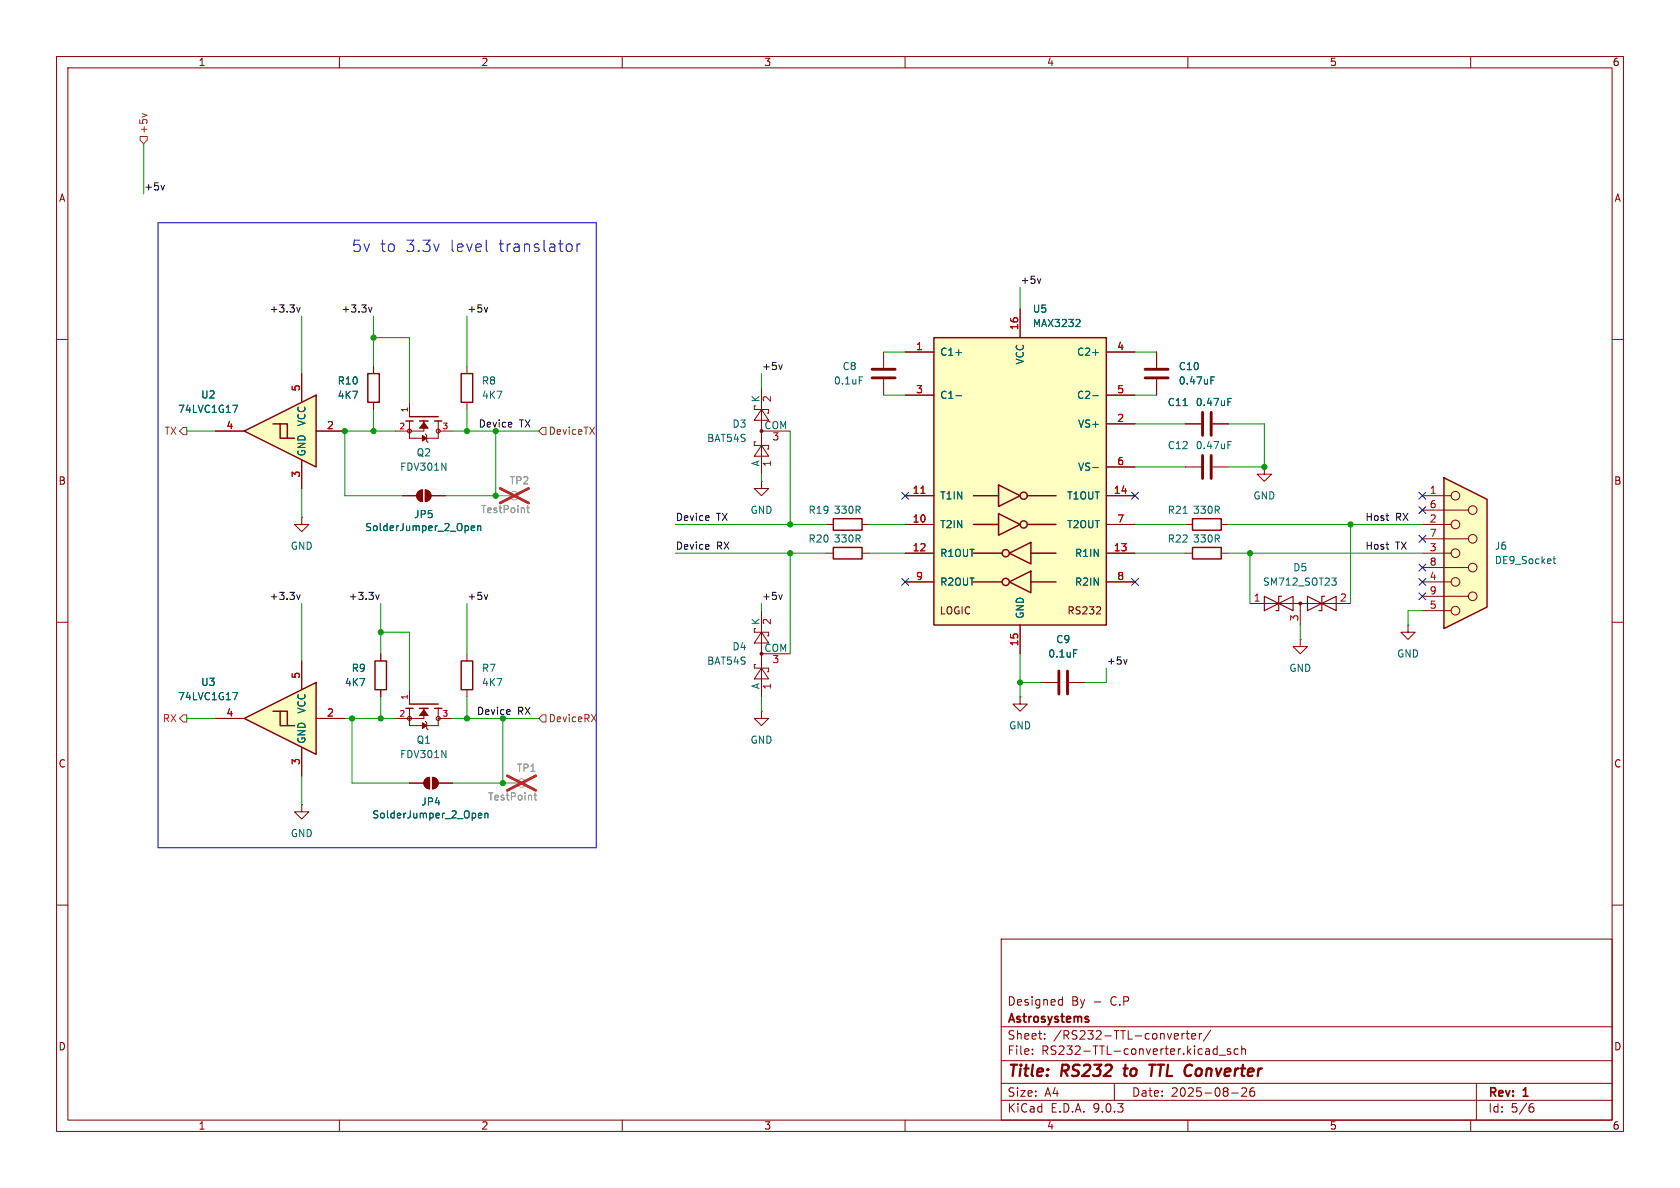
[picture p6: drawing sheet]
<svg xmlns="http://www.w3.org/2000/svg" width="297mm" height="210mm" viewBox="0 0 297 210" stroke-linecap="round" stroke-linejoin="round" font-family="sans-serif">
<g fill="none" stroke="#840000" stroke-width=".18">
<path d="M10 10h277v190h-277zM12 12h273v186h-273zM60 10v2M110 10v2M160 10v2M210 10v2M260 10v2M10 60h2M285 60h2M71.1 87.6h2.6M74 86.9l.7-.3v2a1.02 1.02 0 0 1-1-.6 1.02 1.02 0 0 1 .3-1.1zM75.2 86.6a1.02 1.02 0 0 1 1 1 1.02 1.02 0 0 1-1 1z"/>
<path d="M76.2 87.6h2.5M134.6 85.1v1.3h1.3l-1.3 1.2-1.3-1.2h1.3M134.6 85.1h.1M146 97.8h1.3M152.4 97.8h1.3M209.5 82.6h2.8M214.4 82.6h2.8M10 110h2M285 110h2M72.4 138.4h2.5M75.2 137.7l.7-.3v2a1.02 1.02 0 0 1-.9-.6 1.02 1.02 0 0 1 .2-1.1zM76.5 137.4a1.02 1.02 0 0 1 1 1 1.02 1.02 0 0 1-1 1z"/>
<path d="M77.5 138.4h2.5M53.3 142.2v1.3h-1.2l1.2 1.3 1.3-1.3h-1.3M53.3 142.2h.1M10 160h2M177 166h108v32h-108zM187.4 176.7l.4 .1M187.8 176.2v1.5M187.8 177.6l-.4 .1M285 160h2M60 198v2M110 198v2M160 198v2"/>
<path d="M177 194.5h108M177 191.5h108M177 187.5h108M177 181.5h108M182.5 186.3v.1M182.5 185.5v.1M184.7 183.6v.1M184.7 182.8v.1M197 191.5v3M209 182.7v1M209.4 182.7l-.3 .1-.1 .2M209.7 182.7h.5"/>
<path d="M209.9 182.2v1.3l.3 .2M210 198v2M210.7 183.2l.7-.1-.1-.3-.4-.1-.2 .2v.7h.6M212 182.7v1M212.5 182.7l-.3 .1-.2 .2M214 182.1l-1.3 2M214.7 185.4l.5 .1M215.2 184.9v1.5M215.2 186.3l-.5 .1M215.5 186.5h1.2M217.5 185.5l-.3-.1-.2 .2v.2l.5 .2v.3h-.5M217.7 193.2h1.2"/>
<path d="M218.9 185.5l-.4-.1-.3 .3v.4l.1 .2h.6M219.5 192.4l.6-.1 .2 .1 .1 .3-.9 1.1h.9M219.5 185.5l.2-.1 .4 .1 .1 .9M219.5 184.9v1.5M221.7 192.3a.59 .59 0 0 0-.7 .6v.6l.1 .2 .4 .1 .2-.1 .1-.5-.1-.3h-.5l-.2 .3M260 198v2M261 191.5v6.5M270.6 195.7h.4l.2 .3-.1 .5-.5 .1M271 195.1l-.4 .1"/>
</g>
<path d="M198.6 188.9h.8M199 188.2l-.2 1.7 .2 .3M203.2 188.2h1.1M203.7 188.2l-.2 2" fill="none" stroke="#840000" stroke-width=".4"/>
<path d="M192.4 180.3v.3" fill="none" stroke="#840000" stroke-width=".3"/>
<path d="M147.3 96.8h5.1v2h-5.1z" fill="none" stroke="#840000" stroke-width=".25"/>
<g fill="#840000" stroke="#840000" stroke-width=".18">
<path d="M75.2 86.6a1.02 1.02 0 0 1 1 1 1.02 1.02 0 0 1-1 1z"/>
<path d="M74 86.9l.7-.3v2a1.02 1.02 0 0 1-1-.6 1.02 1.02 0 0 1 .3-1.1z"/>
<path d="M76.5 137.4a1.02 1.02 0 0 1 1 1 1.02 1.02 0 0 1-1 1z"/>
<path d="M75.2 137.7l.7-.3v2a1.02 1.02 0 0 1-.9-.6 1.02 1.02 0 0 1 .2-1.1z"/>
</g>
<path d="M217.1 78.7h.4M217.1 78h.6M83.3 93.4l.6-.1v-.3h-.4l-.2 .1 .1 .6h.5M84.5 93.1l.1-.1h.3l.1 .8M84.5 93v.8M84.6 144.2l.6-.1-.1-.3h-.3l-.2 .1v.6h.5M85.7 143.9l.2-.1h.3l.1 .8M85.7 143.8v.8" fill="none" stroke="#006464" stroke-width=".18"/>
<g fill="none" stroke="#a1a1a1" stroke-width=".18">
<path d="M88.9 138.4h2.5"/>
<circle cx="92.2" cy="138.4" r=".76"/>
</g>
<path d="M94.4 140.6h.5M94.6 140.2v1l.3 .2" fill="none" stroke="#989898" stroke-width=".18"/>
<path d="M89.7 137.1l5 2.6M94.7 137.1l-5 2.6" fill="none" stroke="#e12e31" stroke-width=".46"/>
<path d="M212.6 80.5v4.1M214.1 80.5v4.1" fill="none" stroke="#840000" stroke-width=".51"/>
<path d="M165.1 59.7h30.5v50.8h-30.5z" fill="#ffffc2"/>
<g fill="none" stroke="#840000" stroke-width=".25">
<path d="M165.1 59.7h30.5v50.8h-30.5zM81.5 66h2.1v5.1h-2.1zM172.1 87.6h4.4M172.1 92.7h4.4M172.1 97.8h5.1M176.5 85.7l3.8 1.9-3.8 1.9zM176.5 90.8l3.8 1.9-3.8 1.9zM178.4 97.8l3.8-1.9v3.8zM181.6 87.6h5.1M181.6 92.7h5.1M182.2 97.8h4.5M172.1 102.9h5.1"/>
<path d="M178.4 102.9l3.8-1.9v3.8zM182.2 102.9h4.5M71.8 125.2h1.2M72.4 124.5h5.1M74.2 125.2h1.5M76.8 125.2h1.3"/>
<circle cx="177.8" cy="97.8" r=".63"/>
<circle cx="181" cy="92.7" r=".63"/>
<circle cx="181" cy="87.6" r=".63"/>
<circle cx="177.8" cy="102.9" r=".63"/>
</g>
<g fill="none" stroke="#840000" stroke-width=".18">
<path d="M180.3 54.6v5.1M82.5 64.8v1.2M82.5 71.1v1.3M160 62.2h5.1M160 69.9h5.1M195.6 62.2h5.1M195.6 69.9h5.1M195.6 74.9h5.1M160 87.6h5.1M160 92.7h5.1M160 97.8h5.1M195.6 87.6h5.1"/>
<path d="M195.6 92.7h5.1M195.6 97.8h5.1M195.6 82.6h5.1M160 102.9h5.1M180.3 110.5v5.1M193.8 108.5h.8M194.5 107.4v.4M195.6 102.9h5.1M72.4 125.2v3.1h5.1v-3.1M72.4 121.9v2.6M74.9 125.2v1.8h-5.1M75.2 127.5l.2 .3v1l.3 .2"/>
<path d="M77.5 127h2.5M184.1 120.7h2.8M189 120.7h2.8"/>
<circle cx="72.4" cy="127" r=".36"/>
<circle cx="77.5" cy="127" r=".36"/>
</g>
<path d="M190.7 56.5l.2 .2v.3l-.7 .7h.7M169 62.3h1M169 69.9h1M193.2 62.3h1M193.2 69.9h1M193.2 82.6h1M189.8 114.9h.6" fill="none" stroke="#006464" stroke-width=".18"/>
<path d="M162.8 87.2h.7" fill="none" stroke="#a90000" stroke-width=".18"/>
<path d="M187.2 118.6v4.1M188.7 118.6v4.1" fill="none" stroke="#840000" stroke-width=".51"/>
<g fill="#840000" stroke="#840000" stroke-width=".18">
<path d="M74.9 125.5l.8 1h-1.5z"/>
<path d="M74.7 127.8l.7 .5-.7 .5z"/>
</g>
<g fill="#ffffc2">
<path d="M43.2 127l12.7-6.3v12.7z"/>
<path d="M49.5 125.7l2.6 2.6h-1.3v-2.6z"/>
<path d="M48.3 125.7l2.5 2.6h-1.3v-2.6z"/>
</g>
<path d="M71.8 74.4h1.2M72.4 73.7h5.1M74.2 74.4h1.5M76.8 74.4h1.3M147.3 91.7h5.1v2h-5.1zM210.8 91.7h5.1v2h-5.1zM210.8 96.8h5.1v2h-5.1zM43.2 127l12.7-6.3v12.7zM48.3 125.7h1.2v2.6h1.3M49.5 125.7h1.3v2.6h1.3" fill="none" stroke="#840000" stroke-width=".25"/>
<g fill="none" stroke="#840000" stroke-width=".18">
<path d="M72.4 74.4v3.1h5.1v-3.1M72.4 71.1v2.6M74.9 74.4v1.8h-5.1M75.2 76.7l.2 .3v1l.3 .2M77.5 76.2h2.5M133.6 78.1h-.3v.6h2.6v.7h-.3M133.6 71.8h-.3v.6h2.6v.6h-.3M134.6 78.7l1.3 1.9h-2.6zM134.6 72.4l1.3 1.9h-2.6zM134.6 68.6v15.2M134.6 76.2h5.1M156.2 62.2v2.8"/>
<path d="M156.2 67.1v2.8M53.3 91.4v1.3h-1.2l1.2 1.3 1.3-1.3h-1.3M53.3 91.4h.1M146 92.7h1.3M152.4 92.7h1.3M209.5 92.7h1.3M209.5 97.8h1.3M215.9 92.7h1.3M215.9 97.8h1.3M223.5 82.6v1.2h1.3l-1.3 1.3-1.3-1.3h1.3M223.5 82.6h.1M53.3 116.8v5.1"/>
<path d="M248.9 110.5v1.3h1.3l-1.3 1.2-1.3-1.2h1.3M248.9 110.5h.1M38.1 127h5.1M53.3 132.1v5.1M55.9 127h5.1M180.3 123.2v1.3h1.3l-1.3 1.2-1.2-1.2h1.2M180.3 123.2h.1"/>
<circle cx="72.4" cy="76.2" r=".36"/>
<circle cx="77.5" cy="76.2" r=".36"/>
</g>
<path d="M151.9 66.6h.6M209.2 90.7h.7M41.2 122.4h.8l-.5 1.3" fill="none" stroke="#006464" stroke-width=".18"/>
<path d="M154.2 65.3h4M154.2 66.8h4" fill="none" stroke="#840000" stroke-width=".51"/>
<g fill="#840000" stroke="#840000" stroke-width=".18">
<path d="M74.9 74.7l.8 1h-1.5z"/>
<path d="M74.7 77l.7 .5-.7 .5z"/>
<circle cx="134.6" cy="76.2" r=".25"/>
</g>
<g fill="none" stroke="#a1a1a1" stroke-width=".18">
<path d="M87.6 87.6h2.6"/>
<circle cx="90.9" cy="87.6" r=".76"/>
</g>
<path d="M93.1 89.8h.5M93.3 89.4v1l.3 .2" fill="none" stroke="#989898" stroke-width=".18"/>
<path d="M88.4 86.3l5 2.6M93.4 86.3l-5 2.6" fill="none" stroke="#e12e31" stroke-width=".46"/>
<g fill="#ffffc2">
<path d="M43.2 76.2l12.7-6.3v12.7z"/>
<path d="M49.5 74.9h1.3v2.6h1.3z"/>
<path d="M48.3 74.9l2.5 2.6h-1.3v-2.6z"/>
</g>
<path d="M43.2 76.2l12.7-6.3v12.7zM48.3 74.9h1.2v2.6h1.3M49.5 74.9h1.3v2.6h1.3M65 66h2.1v5.1h-2.1z" fill="none" stroke="#840000" stroke-width=".25"/>
<path d="M38.1 76.2h5.1M53.3 66v5.1M55.9 76.2h5.1M66 64.8v1.2M66 71.1v1.3M53.3 81.3v5.1M221 106.7h17.8M229.9 113v1.3h1.2l-1.2 1.3-1.3-1.3h1.3M229.9 113h.1M229.9 106.7v3.8M134.6 125.7v1.3h1.3l-1.3 1.3-1.3-1.3h1.3M134.6 125.7h.1" fill="none" stroke="#840000" stroke-width=".18"/>
<path d="M41.2 71.6h.8l-.5 1.3M235.4 102.2h.8l-.4 .5 .4 .1v.4l-.2 .2h-.4" fill="none" stroke="#006464" stroke-width=".18"/>
<path d="M223.5 105.4v2.6l5.1-2.6v2.6zM226.6 105.4h-.5v2.6h-.5M231.1 105.4l5.1 2.6v-2.6l-5.1 2.6zM234.2 105.4h-.5v2.6h-.5" fill="none" stroke="#840000" stroke-width=".2"/>
<circle cx="229.9" cy="106.7" r=".25" fill="#840000" stroke="#840000" stroke-width=".18"/>
<path d="M255.3 84.5l7.6 3.8v19l-7.6 3.8z" fill="#ffffc2"/>
<path d="M255.3 84.5l7.6 3.8v19l-7.6 3.8zM66.3 116.8h2v5.1h-2zM81.5 116.8h2.1v5.1h-2.1z" fill="none" stroke="#840000" stroke-width=".25"/>
<g fill="none" stroke="#840000" stroke-width=".18">
<path d="M180.3 54.6v5.1M38.1 76.2h5.1M53.3 66v5.1M55.9 76.2h5.1M66 64.8v1.2M66 71.1v1.3M160 62.2h5.1M160 69.9h5.1M195.6 74.9h5.1M195.6 62.2h5.1M195.6 69.9h5.1M204.5 62.2v2.8"/>
<path d="M204.5 67.1v2.8M209.5 74.9h2.8M214.4 74.9h2.8M53.3 81.3v5.1M71.1 87.6h2.6M76.2 87.6h2.5M160 87.6h5.1M160 92.7h5.1M160 97.8h5.1M195.6 87.6h5.1M195.6 92.7h5.1M195.6 97.8h5.1"/>
<path d="M195.6 82.6h5.1M251.5 87.6h5M251.5 90.2h8.1M251.5 92.7h5M251.5 95.3h8.1M251.5 97.8h5M53.3 116.8v5.1M67.3 115.6v1.2M82.5 115.6v1.2M133.6 117.5h-.3v.6h2.6v.6h-.3M133.6 111.1h-.3v.7h2.6v.6h-.3M134.6 118.1l1.3 1.9h-2.6z"/>
<path d="M134.6 111.8l1.3 1.9h-2.6zM134.6 108v15.2M134.6 115.6h5.1M160 102.9h5.1M180.3 110.5v5.1M195.6 102.9h5.1M251.5 100.3h8.1M251.5 102.9h5M251.5 105.4h8.1M251.5 108h5M38.1 127h5.1M53.3 132.1v5.1"/>
<path d="M55.9 127h5.1M67.3 121.9v1.3M72.4 138.4h2.5M77.5 138.4h2.5M82.5 121.9v1.3M184.1 120.7h2.8M189 120.7h2.8"/>
<circle cx="257.3" cy="92.7" r=".76"/>
<circle cx="257.3" cy="97.8" r=".76"/>
<circle cx="257.3" cy="87.6" r=".76"/>
<circle cx="260.4" cy="95.2" r=".76"/>
<circle cx="260.4" cy="90.2" r=".76"/>
<circle cx="257.3" cy="107.9" r=".76"/>
<circle cx="257.3" cy="102.9" r=".76"/>
<circle cx="260.4" cy="105.4" r=".76"/>
<circle cx="260.4" cy="100.3" r=".76"/>
</g>
<g fill="none" stroke="#006464" stroke-width=".18">
<path d="M190.7 56.5l.2 .2v.3l-.7 .7h.7M41.2 71.6h.8l-.5 1.3M169 62.3h1M169 69.9h1M193.2 62.3h1M193.2 69.9h1M209.2 71.7h.7M214.1 67.2h.4M214.1 66.6h.6M217.1 71h.4M217.1 70.4h.6M83.3 93.4l.6-.1v-.3h-.4l-.2 .1 .1 .6h.5"/>
<path d="M84.5 93.1l.1-.1h.3l.1 .8M84.5 93v.8M193.2 82.6h1M274.6 98.8h.4M274.7 98.4v1.1l.3 .1M189.8 114.9h.6M41.2 122.4h.8l-.5 1.3M84.6 144.2l.6-.1-.1-.3h-.3l-.2 .1v.6h.5M85.7 143.9l.2-.1h.3l.1 .8M85.7 143.8v.8"/>
</g>
<path d="M202.4 65.3h4.1M202.4 66.8h4.1M212.6 72.9v4.1M214.1 72.9v4.1" fill="none" stroke="#840000" stroke-width=".51"/>
<circle cx="134.6" cy="115.6" r=".25" fill="#840000" stroke="#840000" stroke-width=".18"/>
<path d="M24.8 24.1h1.2v.7l-.6 .6-.6-.6zM25.1 20.1l.9 .3M32.4 75.6h.6v1.2h-.6l-.7-.6zM95.9 75.6h.6v1.2h-.6l-.7-.6zM31.7 127l.7-.6h.6v1.2h-.6zM95.9 126.4h.6v1.2h-.6l-.7-.6zM104.6 126.3l.8 1.3M105.4 126.3l-.8 1.3" fill="none" stroke="#725600" stroke-width=".18"/>
<g fill="none" stroke="#0f0f0f" stroke-width=".18">
<path d="M29.1 32.7l-.3 .9M52.5 54.3l.3 .9 .3-.9M65.2 54.3l.3 .9 .3-.9M86.2 54.3l-.3 .9M184 49.3l-.3 .8M90.4 74.7l.1 .3-.6 .1M138.3 64.5l-.3 .8M125.3 96.3v.2l-.6 .2M125.3 91.2v.3l-.6 .1M52.5 105.1l.3 .9 .3-.9M66.4 105.1l.3 .9 .3-.9M86.2 105.1l-.3 .9"/>
<path d="M138.3 105.1l-.3 .9M199.2 116.6l-.3 .8M90.1 125.5l.1 .3-.6 .1"/>
</g>
<path d="M27.9 39.4h77.5v110.5h-77.5zM86 44.4l.2 .1M100.8 43.1l.3 .4v.6l-.3 .4M102 43.1v1.4M102.6 43.1a.51 .51 0 0 0-.6 .4" fill="none" stroke="#0000c2" stroke-width=".18"/>
<g fill="none" stroke="#009600" stroke-width=".18">
<path d="M25.4 25.4v8.9M53.3 55.9v10.1M66 59.7h6.4v11.4M66 55.9v8.9M82.5 55.9v8.9M180.3 50.8v3.8M33 76.2h5.1M66 72.4v3.8M69.8 76.2h-8.8v11.4h10.1M80 76.2h15.2M82.5 72.4v3.8M87.6 76.2v11.4h-8.9"/>
<path d="M134.6 66v2.6M139.7 76.2v16.5M156.2 69.9h3.8M156.2 62.2h3.8M200.7 74.9h8.8M200.7 69.9h3.8M200.7 62.2h3.8M217.2 74.9h6.3v7.7h-6.3M53.3 86.4v5M119.4 92.7h26.6M119.4 97.8h26.6M134.6 83.8v1.3"/>
<path d="M139.7 97.8v17.8M153.7 92.7h6.3M153.7 97.8h6.3M200.7 92.7h8.8M200.7 97.8h8.8M200.7 82.6h8.8M217.2 92.7h34.3M217.2 97.8h34.3M221 97.8v8.9M238.8 92.7v14M53.3 106.7v10.1M67.3 106.7v8.9"/>
<path d="M67.3 111.8h5.1v10.1M82.5 106.7v8.9M134.6 106.7v1.3M180.3 115.6v7.6M195.6 118.1v2.6h-3.8M229.9 110.5v2.5M251.5 108h-2.6v2.5M33 127h5.1M53.3 137.2v5M61 127h8.8M62.2 127v11.4h10.2M67.3 123.2v3.8"/>
<path d="M80 127h15.2M82.5 123.2v3.8M88.9 127v11.4h-8.9M134.6 123.2v2.5M180.3 120.7h3.8"/>
</g>
<g fill="none" stroke="#000084" stroke-width=".18">
<path d="M159.4 87l1.2 1.2M160.6 87l-1.2 1.2M200.1 87l1.2 1.2M201.3 87l-1.2 1.2M250.9 99.7l1.2 1.2M250.9 89.6l1.2 1.2M250.9 94.6l1.2 1.3M250.9 87l1.2 1.2M252.1 99.7l-1.2 1.2M252.1 89.6l-1.2 1.2M252.1 94.6l-1.2 1.3M252.1 87l-1.2 1.2"/>
<path d="M159.4 102.3l1.2 1.2M160.6 102.3l-1.2 1.2M200.1 102.3l1.2 1.2M201.3 102.3l-1.2 1.2M250.9 104.8l1.2 1.2M250.9 102.3l1.2 1.2M252.1 104.8l-1.2 1.2M252.1 102.3l-1.2 1.2"/>
</g>
<path d="M162.8 87.2h.7" fill="none" stroke="#a90000" stroke-width=".18"/>
<path d="M93.1 89.8h.5M93.3 89.4v1l.3 .2M94.4 140.6h.5M94.6 140.2v1l.3 .2" fill="none" stroke="#989898" stroke-width=".18"/>
<path d="M87.6 87.6h2.6M88.9 138.4h2.5" fill="none" stroke="#a1a1a1" stroke-width=".18"/>
<path d="M88.4 86.3l5 2.6M93.4 86.3l-5 2.6M89.7 137.1l5 2.6M94.7 137.1l-5 2.6" fill="none" stroke="#e12e31" stroke-width=".46"/>
<g fill="#009600" stroke="#009600" stroke-width=".18">
<circle cx="139.7" cy="92.7" r=".46"/>
<circle cx="139.7" cy="97.8" r=".46"/>
<circle cx="180.3" cy="120.7" r=".46"/>
<circle cx="238.8" cy="92.7" r=".46"/>
<circle cx="223.5" cy="82.6" r=".46"/>
<circle cx="221" cy="97.8" r=".46"/>
<circle cx="88.9" cy="127" r=".46"/>
<circle cx="82.5" cy="127" r=".46"/>
<circle cx="67.3" cy="111.8" r=".46"/>
<circle cx="67.3" cy="127" r=".46"/>
<circle cx="62.2" cy="127" r=".46"/>
<circle cx="66" cy="76.2" r=".46"/>
<circle cx="61" cy="76.2" r=".46"/>
<circle cx="87.6" cy="87.6" r=".46"/>
<circle cx="82.5" cy="76.2" r=".46"/>
<circle cx="87.6" cy="76.2" r=".46"/>
<circle cx="88.9" cy="138.4" r=".46"/>
<circle cx="66" cy="59.7" r=".46"/>
</g>
<g font-size="2.8" fill="#0000c2">
<text x="62.2" y="44.7">5v</text>
<text x="67.2" y="44.7">to</text>
<text x="71.8" y="44.7">3.3v</text>
<text x="79.7" y="44.7">level</text>
<text x="88.3" y="44.7">translator</text>
</g>
<g font-size="2.8" fill="#840000">
<text x="178" y="190.9">Title:</text>
<text x="187.7" y="190.9">RS232</text>
<text x="199.6" y="190.9">to</text>
<text x="204.9" y="190.9">TTL Converter</text>
</g>
<g font-size="2.1" fill="#840000">
<text x="178" y="178">Designed</text>
<text x="189.4" y="178">By</text>
<text x="193.3" y="178">-</text>
<text x="196.5" y="178">C.P</text>
<text x="178" y="184">Sheet:</text>
<text x="178" y="181.2">Astrosystems</text>
<text x="186.2" y="184">/RS232-TTL-converter/</text>
<text x="178" y="186.7">File:</text>
<text x="184.1" y="186.7">RS232-TTL-converter.kicad_sch</text>
<text x="178" y="196.9">KiCad</text>
<text x="178" y="194.1">Size:</text>
<text x="184.7" y="194.1">A4</text>
<text x="185.7" y="196.9">E.D.A.</text>
<text x="193.3" y="196.9">9.0.3</text>
<text x="200" y="194.1">Date:</text>
<text x="207" y="194.1">2025-08-26</text>
<text x="263" y="194.3">Rev:</text>
<text x="263" y="196.9">Id:</text>
<text x="267.1" y="196.9">5/6</text>
<text x="269.4" y="194.3">1</text>
</g>
<g font-size="1.8" fill="#840000">
<text x="35" y="11.9">1</text>
<text x="85" y="11.9">2</text>
<text x="135" y="11.9">3</text>
<text x="185" y="11.9">4</text>
<text x="235" y="11.9">5</text>
<text x="285" y="11.9">6</text>
<text x="10.3" y="35.9">A</text>
<text x="285.3" y="35.9">A</text>
<text x="10.3" y="85.9">B</text>
<text x="285.3" y="85.9">B</text>
<text x="166.1" y="108.8">LOGIC</text>
<text x="188.6" y="108.8">RS232</text>
<text x="10.3" y="135.9">C</text>
<text x="285.3" y="135.9">C</text>
<text x="10.3" y="185.9">D</text>
<text x="285.3" y="185.9">D</text>
<text x="35" y="199.9">1</text>
<text x="85" y="199.9">2</text>
<text x="135" y="199.9">3</text>
<text x="185" y="199.9">4</text>
<text x="235" y="199.9">5</text>
<text x="285" y="199.9">6</text>
</g>
<g font-size="1.8" fill="#725600">
<text x="26.3" y="23.7" transform="rotate(-90 26.3 23.7)">+5v</text>
<text x="29" y="77.1">TX</text>
<text x="96.9" y="77.1">DeviceTX</text>
<text x="28.7" y="127.9">RX</text>
<text x="96.9" y="127.9">DeviceRX</text>
</g>
<g font-size="1.8" fill="#0f0f0f">
<text x="25.4" y="33.8">+5v</text>
<text x="180.3" y="50.3">+5v</text>
<text x="47.6" y="55.3">+3.3v</text>
<text x="60.3" y="55.3">+3.3v</text>
<text x="82.5" y="55.3">+5v</text>
<text x="134.6" y="65.5">+5v</text>
<text x="84.5" y="75.7">Device</text>
<text x="91.8" y="75.7">TX</text>
<text x="119.4" y="92.2">Device</text>
<text x="126.7" y="92.2">TX</text>
<text x="241.3" y="92.2">Host</text>
<text x="246.7" y="92.2">RX</text>
<text x="119.4" y="97.3">Device</text>
<text x="126.7" y="97.3">RX</text>
<text x="241.3" y="97.3">Host</text>
<text x="246.7" y="97.3">TX</text>
<text x="47.6" y="106.1">+3.3v</text>
<text x="61.5" y="106.1">+3.3v</text>
<text x="82.5" y="106.1">+5v</text>
<text x="134.6" y="106.1">+5v</text>
<text x="195.6" y="117.6">+5v</text>
<text x="84.2" y="126.5">Device</text>
<text x="91.5" y="126.5">RX</text>
</g>
<g font-size="1.8" fill="#a90000">
<text x="180.1" y="58.5" transform="rotate(-90 180.1 58.5)">16</text>
<text x="161.9" y="62">1</text>
<text x="197.4" y="62">4</text>
<text x="53.1" y="69.3" transform="rotate(-90 53.1 69.3)">5</text>
<text x="136.6" y="71.2" transform="rotate(-90 136.6 71.2)">2</text>
<text x="161.9" y="69.6">3</text>
<text x="197.4" y="69.6">5</text>
<text x="39.9" y="75.9">4</text>
<text x="57.7" y="75.9">2</text>
<text x="197.4" y="74.7">2</text>
<text x="136.5" y="78.2">3</text>
<text x="136.6" y="82.6" transform="rotate(-90 136.6 82.6)">1</text>
<text x="197.4" y="82.3">6</text>
<text x="53.1" y="84.5" transform="rotate(-90 53.1 84.5)">3</text>
<text x="161.2" y="87.4">11</text>
<text x="196.8" y="87.4">14</text>
<text x="252.7" y="87.4">1</text>
<text x="252.7" y="89.9">6</text>
<text x="161.2" y="92.5">10</text>
<text x="197.4" y="92.5">7</text>
<text x="252.7" y="92.5">2</text>
<text x="252.7" y="95">7</text>
<text x="161.2" y="97.5">12</text>
<text x="196.8" y="97.5">13</text>
<text x="252.7" y="97.5">3</text>
<text x="252.7" y="100.1">8</text>
<text x="161.9" y="102.6">9</text>
<text x="197.4" y="102.6">8</text>
<text x="221.5" y="106.4">1</text>
<text x="236.8" y="106.4">2</text>
<text x="252.7" y="102.6">4</text>
<text x="252.7" y="105.2">9</text>
<text x="252.7" y="107.7">5</text>
<text x="136.6" y="110.6" transform="rotate(-90 136.6 110.6)">2</text>
<text x="229.6" y="109.9" transform="rotate(-90 229.6 109.9)">3</text>
<text x="136.5" y="117.6">3</text>
<text x="180.1" y="114.3" transform="rotate(-90 180.1 114.3)">15</text>
<text x="53.1" y="120.1" transform="rotate(-90 53.1 120.1)">5</text>
<text x="136.6" y="122" transform="rotate(-90 136.6 122)">1</text>
<text x="39.9" y="126.7">4</text>
<text x="57.7" y="126.7">2</text>
<text x="53.1" y="135.3" transform="rotate(-90 53.1 135.3)">3</text>
</g>
<g font-size="1.8" fill="#006464">
<text x="182.5" y="58">MAX3232</text>
<text x="182.5" y="55.5">U5</text>
<text x="148.9" y="65.6">C8</text>
<text x="166.1" y="63.1">C1+</text>
<text x="181.2" y="64.5" transform="rotate(-90 181.2 64.5)">VCC</text>
<text x="190.3" y="63.1">C2+</text>
<text x="208.3" y="65.6">C10</text>
<text x="35.5" y="70.6">U2</text>
<text x="59.6" y="68.2">R10</text>
<text x="59.6" y="70.7">4K7</text>
<text x="85.1" y="68.2">R8</text>
<text x="85.1" y="70.7">4K7</text>
<text x="134.4" y="71.2" transform="rotate(-90 134.4 71.2)">K</text>
<text x="147.3" y="68.2">0.1uF</text>
<text x="166.1" y="70.7">C1-</text>
<text x="190.3" y="70.7">C2-</text>
<text x="206.3" y="72">C11</text>
<text x="208.3" y="68.2">0.47uF</text>
<text x="211.3" y="72">0.47uF</text>
<text x="31.4" y="73.2">74LVC1G17</text>
<text x="54.2" y="75.5" transform="rotate(-90 54.2 75.5)">VCC</text>
<text x="129.4" y="75.8">D3</text>
<text x="135" y="75.9">COM</text>
<text x="190.5" y="75.8">VS+</text>
<text x="54.2" y="80.8" transform="rotate(-90 54.2 80.8)">GND</text>
<text x="70.6" y="83.4">FDV301N</text>
<text x="73.6" y="80.9">Q2</text>
<text x="124.9" y="78.3">BAT54S</text>
<text x="134.4" y="82.6" transform="rotate(-90 134.4 82.6)">A</text>
<text x="190.5" y="83.4">VS-</text>
<text x="206.3" y="79.6">C12</text>
<text x="211.3" y="79.6">0.47uF</text>
<text x="166.1" y="88.5">T1IN</text>
<text x="188.6" y="88.5">T1OUT</text>
<text x="221.5" y="88.5">GND</text>
<text x="64.5" y="94.1">SolderJumper_2_Open</text>
<text x="73.1" y="91.8">JP5</text>
<text x="132.6" y="91">GND</text>
<text x="142.8" y="91">R19</text>
<text x="147.3" y="91">330R</text>
<text x="166.1" y="93.6">T2IN</text>
<text x="188.6" y="93.6">T2OUT</text>
<text x="206.3" y="91">R21</text>
<text x="210.8" y="91">330R</text>
<text x="51.3" y="97.4">GND</text>
<text x="142.8" y="96.1">R20</text>
<text x="147.3" y="96.1">330R</text>
<text x="166.1" y="98.7">R1OUT</text>
<text x="189.9" y="98.7">R1IN</text>
<text x="206.3" y="96.1">R22</text>
<text x="210.8" y="96.1">330R</text>
<text x="228.5" y="101.2">D5</text>
<text x="264.2" y="97.4">J6</text>
<text x="264.2" y="99.9">DE9_Socket</text>
<text x="166.1" y="103.7">R2OUT</text>
<text x="189.9" y="103.7">R2IN</text>
<text x="223.2" y="103.7">SM712_SOT23</text>
<text x="134.4" y="110.6" transform="rotate(-90 134.4 110.6)">K</text>
<text x="181.2" y="109.5" transform="rotate(-90 181.2 109.5)">GND</text>
<text x="186.6" y="113.9">C9</text>
<text x="62.1" y="119">R9</text>
<text x="85.1" y="119">R7</text>
<text x="124.9" y="117.7">BAT54S</text>
<text x="129.4" y="115.2">D4</text>
<text x="135" y="115.3">COM</text>
<text x="185.2" y="116.4">0.1uF</text>
<text x="227.8" y="119">GND</text>
<text x="246.9" y="116.4">GND</text>
<text x="31.4" y="124">74LVC1G17</text>
<text x="35.5" y="121.4">U3</text>
<text x="60.9" y="121.5">4K7</text>
<text x="85.1" y="121.5">4K7</text>
<text x="134.4" y="121.9" transform="rotate(-90 134.4 121.9)">A</text>
<text x="54.2" y="131.6" transform="rotate(-90 54.2 131.6)">GND</text>
<text x="54.2" y="126.3" transform="rotate(-90 54.2 126.3)">VCC</text>
<text x="73.6" y="131.7">Q1</text>
<text x="132.6" y="131.7">GND</text>
<text x="178.3" y="129.1">GND</text>
<text x="70.6" y="134.2">FDV301N</text>
<text x="74.4" y="142.6">JP4</text>
<text x="51.3" y="148.2">GND</text>
<text x="65.7" y="144.9">SolderJumper_2_Open</text>
</g>
<g font-size="1.8" fill="#989898">
<text x="90" y="85.8">TP2</text>
<text x="84.9" y="90.9">TestPoint</text>
<text x="91.3" y="136.6">TP1</text>
<text x="86.2" y="141.7">TestPoint</text>
</g>
<g font-size="1.4" fill="#a90000">
<text x="70.5" y="75.9">2</text>
<text x="72.1" y="73" transform="rotate(-90 72.1 73)">1</text>
<text x="78.1" y="75.9">3</text>
<text x="72.1" y="123.8" transform="rotate(-90 72.1 123.8)">1</text>
<text x="70.5" y="126.7">2</text>
<text x="78.1" y="126.7">3</text>
</g>
</svg>
